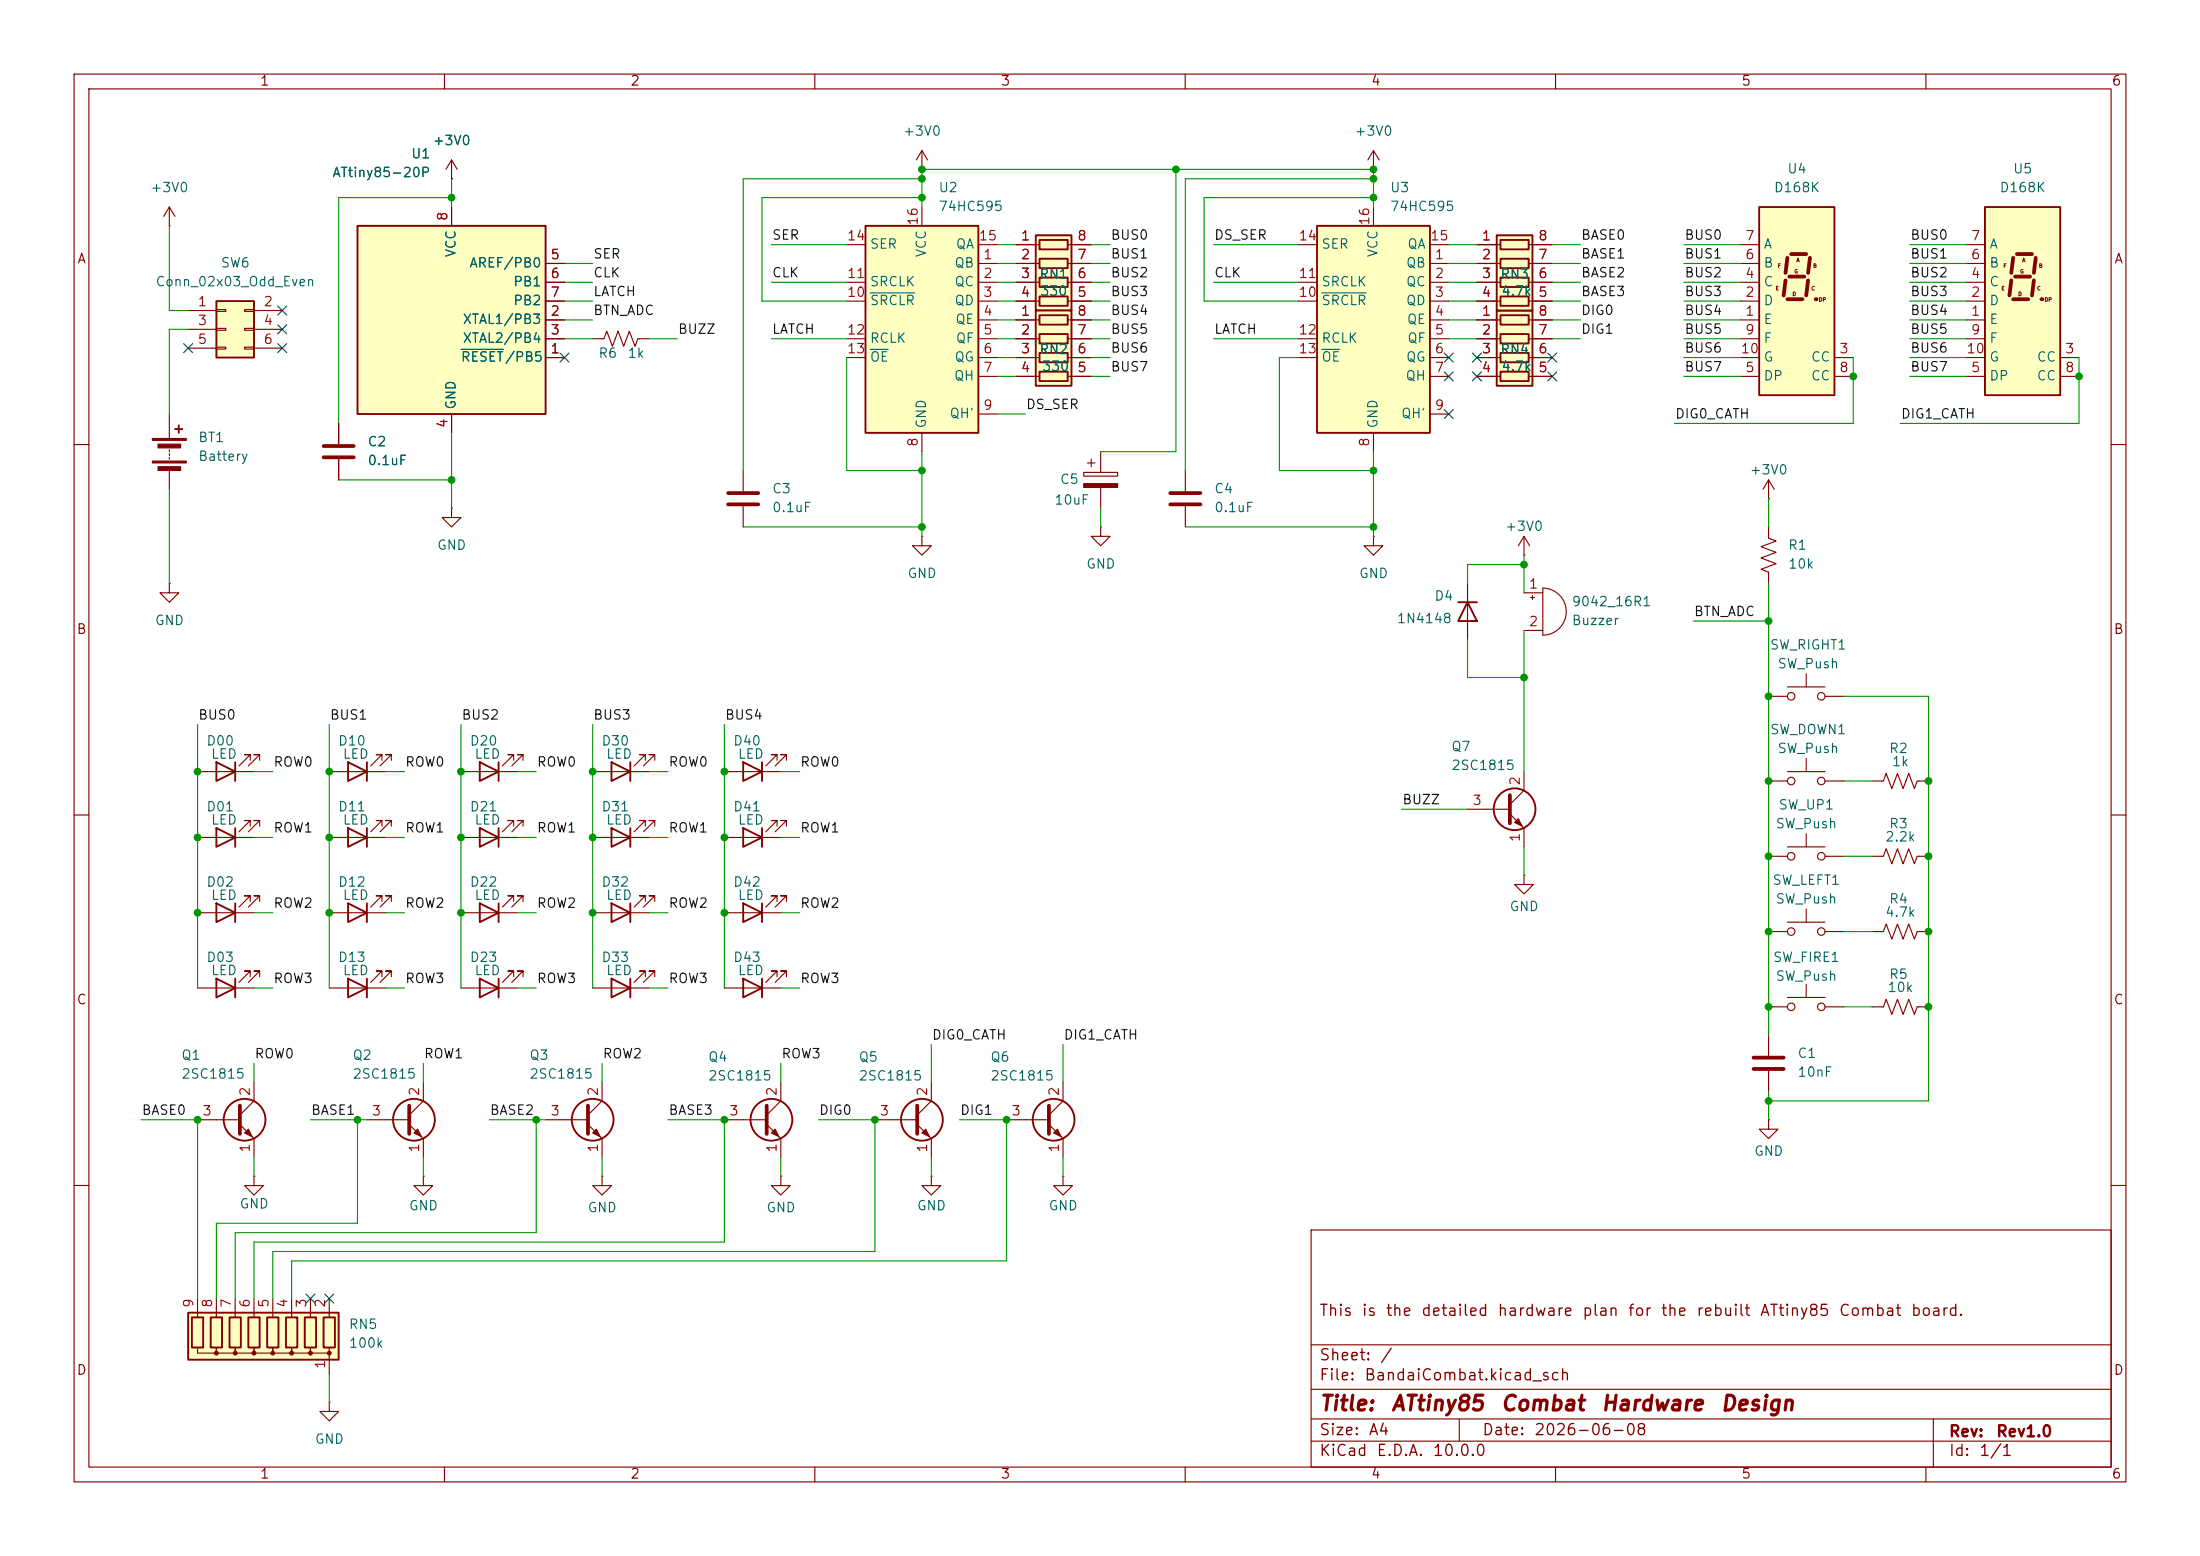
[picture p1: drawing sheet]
<svg xmlns="http://www.w3.org/2000/svg" width="297mm" height="210mm" viewBox="0 0 297 210" stroke-linecap="round" stroke-linejoin="round" font-family="sans-serif">
<g fill="none" stroke="#840000" stroke-width=".15">
<path d="M10 10h277v190h-277zM12 12h273v186h-273zM60 10v2M110 10v2M160 10v2M210 10v2M260 10v2M10 60h2M285 60h2M10 110h2M285 110h2M26.7 123.2h7.6"/>
<path d="M33.8 121.7v-.8h-.8h.8l-1.5 1.5M35.1 121.7v-.8h-.8h.8l-1.6 1.5M10 160h2M177 166h108v32h-108zM285 160h2M60 198v2M110 198v2M160 198v2M177 194.5h108M177 191.5h108M177 187.5h108M177 181.5h108"/>
<path d="M197 191.5v3M210 198v2M260 198v2M261 191.5v6.5"/>
</g>
<path d="M29.2 121.9l2.5 1.3-2.5 1.3zM31.7 121.9v2.6" fill="none" stroke="#840000" stroke-width=".25"/>
<path d="M25.4 177.2h20.3v6.3h-20.3z" fill="#ffffc2"/>
<path d="M47 121.9l2.5 1.3-2.5 1.3zM49.5 121.9v2.6M25.4 177.2h20.3v6.3h-20.3zM25.9 177.8h1.5v4.1h-1.5zM28.4 177.8h1.6v4.1h-1.6zM31 177.8h1.5v4.1h-1.5zM33.5 177.8h1.6v4.1h-1.6zM36.1 177.8h1.5v4.1h-1.5zM38.6 177.8h1.5v4.1h-1.5zM41.1 177.8h1.6v4.1h-1.6zM43.7 177.8h1.5v4.1h-1.5z" fill="none" stroke="#840000" stroke-width=".25"/>
<g fill="#840000" stroke="#840000" stroke-width=".15">
<circle cx="44.4" cy="182.6" r=".25"/>
<circle cx="41.9" cy="182.6" r=".25"/>
<circle cx="39.4" cy="182.6" r=".25"/>
<circle cx="36.8" cy="182.6" r=".25"/>
<circle cx="34.3" cy="182.6" r=".25"/>
<circle cx="31.7" cy="182.6" r=".25"/>
<circle cx="29.2" cy="182.6" r=".25"/>
</g>
<g fill="none" stroke="#840000" stroke-width=".15">
<path d="M44.4 123.2h7.7M51.6 121.7v-.8h-.8h.8l-1.6 1.5M52.8 121.7v-.8h-.7h.7l-1.5 1.5M26.7 175.3v2.5M29.2 175.3v2.5M31.7 175.3v2.5M34.3 175.3v2.5M36.8 175.3v2.5M39.4 175.3v2.5M41.9 175.3v2.5M44.4 175.3v2.5M26.7 181.9v.7h2.5v-.7v.7h2.5v-.7v.7h2.6v-.7v.7h2.5v-.7v.7h2.6v-.7v.7h2.5v-.7v.7h2.5v-.7"/>
<path d="M44.4 182.9v2.5"/>
</g>
<path d="M139.8 31.8h4.9v10.1h-4.9z" fill="#ffffc2"/>
<g fill="none" stroke="#840000" stroke-width=".25">
<path d="M139.8 31.8h4.9v10.1h-4.9zM140.3 32.4h3.8v1.3h-3.8zM140.3 34.9h3.8v1.3h-3.8zM140.3 37.5h3.8v1.2h-3.8zM140.3 40h3.8v1.3h-3.8zM64.8 111.8l2.5 1.2-2.5 1.3zM64.8 102.9l2.5 1.2-2.5 1.3zM67.3 102.9v2.5M67.3 111.8v2.5M64.8 132.1l2.5 1.3-2.5 1.2zM64.8 121.9l2.5 1.3-2.5 1.3zM67.3 121.9v2.6"/>
<path d="M67.3 132.1v2.5"/>
</g>
<g fill="none" stroke="#840000" stroke-width=".15">
<path d="M124.5 22.9h.1M124.5 20.3l-.8 1.3M124.5 20.3l.7 1.3M124.5 20.3v2.6M137.2 33h3.1M137.2 35.6h3.1M137.2 38.1h3.1M144.1 33h3.2M144.1 35.6h3.2M144.1 38.1h3.2M137.2 40.6h3.1M144.1 40.6h3.2"/>
<path d="M146.3 63.8h4.6v.5h-4.6zM146.8 62.5h1M147.3 62v1M148.6 71.1v1.3h1.3l-1.3 1.3-1.3-1.3h1.3M148.6 71.1h.1M148.6 61v2.8M148.6 65.8v2.8M62.2 113h7.6M62.2 104.1h7.6M69.3 111.5v-.8h-.7h.7l-1.5 1.6M69.3 102.6v-.7h-.7h.7l-1.5 1.5M70.6 111.5v-.8h-.8h.8l-1.5 1.6"/>
<path d="M70.6 102.6v-.7h-.8h.8l-1.5 1.5M62.2 133.4h7.6M62.2 123.2h7.6M69.3 131.8v-.7h-.7h.7l-1.5 1.5M69.3 121.7v-.8h-.7h.7l-1.5 1.5M70.6 131.8v-.7h-.8h.8l-1.5 1.5M70.6 121.7v-.8h-.8h.8l-1.5 1.5M57.1 158.8v1.2h1.3l-1.3 1.3-1.2-1.3h1.2M57.1 158.8h.1M81.3 158.8v1.2h1.2l-1.2 1.3-1.3-1.3h1.3M81.3 158.8h.1"/>
</g>
<path d="M146.3 65.3h4.6v.5h-4.6z" fill="#840000" stroke="#840000" stroke-width=".15"/>
<path d="M29.2 40.6h5.1v7.7h-5.1z" fill="#ffffc2"/>
<path d="M29.2 40.6h5.1v7.7h-5.1zM29.2 111.8l2.5 1.2-2.5 1.3zM31.7 111.8v2.5M47 111.8l2.5 1.2-2.5 1.3zM47 102.9l2.5 1.2-2.5 1.3zM49.5 102.9v2.5M49.5 111.8v2.5" fill="none" stroke="#840000" stroke-width=".25"/>
<g fill="none" stroke="#840000" stroke-width=".15">
<path d="M25.4 41.9h3.8M25.4 44.5h3.8M25.4 47h3.8M29.2 41.8h1.3v.2h-1.3zM29.2 44.3h1.3v.3h-1.3zM29.2 46.9h1.3v.2h-1.3zM33 41.8h1.3v.2h-1.3zM33 44.3h1.3v.3h-1.3zM33 46.9h1.3v.2h-1.3zM34.3 41.9h3.8M34.3 44.5h3.8M34.3 47h3.8"/>
<path d="M26.7 113h7.6M33.8 111.5v-.8h-.8h.8l-1.5 1.6M35.1 111.5v-.8h-.8h.8l-1.6 1.6M44.4 113h7.7M44.4 104.1h7.7M51.6 111.5v-.8h-.8h.8l-1.6 1.6M51.6 102.6v-.7h-.8h.8l-1.6 1.5M52.8 111.5v-.8h-.7h.7l-1.5 1.6M52.8 102.6v-.7h-.7h.7l-1.5 1.5"/>
</g>
<path d="M116.8 30.5h15.3v27.9h-15.3z" fill="#ffffc2"/>
<g fill="none" stroke="#840000" stroke-width=".25">
<path d="M116.8 30.5h15.3v27.9h-15.3zM29.2 132.1l2.5 1.3-2.5 1.2zM31.7 132.1v2.5M47 132.1l2.5 1.3-2.5 1.2zM49.5 132.1v2.5M82.5 132.1l2.6 1.3-2.6 1.2zM85.1 132.1v2.5M100.3 121.9l2.6 1.3-2.6 1.3zM100.3 132.1l2.6 1.3-2.6 1.2zM102.9 121.9v2.6M102.9 132.1v2.5"/>
<circle cx="142.2" cy="151.1" r="2.82"/>
</g>
<g fill="none" stroke="#840000" stroke-width=".15">
<path d="M22.9 30.5h.1M22.9 27.9l-.8 1.3M22.9 27.9l.7 1.3M22.9 27.9v2.6M114.3 38.1h2.5M114.3 33h2.5M124.5 27.9v2.6M132.1 35.6h2.5M132.1 38.1h2.5M132.1 33h2.5M114.3 40.6h2.5M114.3 45.7h2.5"/>
<path d="M114.3 48.3h2.5M124.5 58.4v2.6M132.1 40.6h2.5M132.1 43.2h2.5M132.1 45.7h2.5M132.1 48.3h2.5M132.1 50.8h2.5M132.1 55.9h2.5M100.3 63.5v2.8M100.3 68.3v2.8M26.7 133.4h7.6M33.8 131.8v-.7h-.8h.8l-1.5 1.5"/>
<path d="M35.1 131.8v-.7h-.8h.8l-1.6 1.5M44.4 133.4h7.7M51.6 131.8v-.7h-.8h.8l-1.6 1.5M52.8 131.8v-.7h-.7h.7l-1.5 1.5M80 133.4h7.6M87.1 131.8v-.7h-.7h.7l-1.5 1.5M88.4 131.8v-.7h-.8h.8l-1.5 1.5M97.8 123.2h7.6M97.8 133.4h7.6M104.9 121.7v-.8h-.8h.8l-1.5 1.5M104.9 131.8v-.7h-.8h.8l-1.5 1.5M106.2 121.7v-.8h-.8h.8l-1.6 1.5"/>
<path d="M106.2 131.8v-.7h-.8h.8l-1.6 1.5M135.9 151.1h5.7M141.6 151.8l1.9 1.9v2.5M143.5 158.8v1.2h1.3l-1.3 1.3-1.3-1.3h1.3M143.5 158.8h.1M143.5 146.1v2.5l-1.9 1.9"/>
</g>
<path d="M117.5 39.5h6M117.5 47.2h2.4" fill="none" stroke="#006464" stroke-width=".15"/>
<path d="M98.3 66.5h4.1M98.3 68.1h4.1M141.6 149.2v3.8" fill="none" stroke="#840000" stroke-width=".51"/>
<path d="M142.2 152.9l.5-.5 .6 1z" fill="#840000" stroke="#840000" stroke-width=".15"/>
<path d="M48.3 30.5h25.4v25.4h-25.4z" fill="#ffffc2"/>
<g fill="none" stroke="#840000" stroke-width=".25">
<path d="M48.3 30.5h25.4v25.4h-25.4zM29.2 102.9l2.5 1.2-2.5 1.3zM31.7 102.9v2.5M82.5 102.9l2.6 1.2-2.6 1.3zM82.5 111.8l2.6 1.2-2.6 1.3zM85.1 102.9v2.5M85.1 111.8v2.5M100.3 102.9l2.6 1.2-2.6 1.3zM100.3 111.8l2.6 1.2-2.6 1.3zM102.9 102.9v2.5M102.9 111.8v2.5M82.5 121.9l2.6 1.3-2.6 1.3z"/>
<path d="M85.1 121.9v2.6"/>
<circle cx="33" cy="151.1" r="2.82"/>
<circle cx="55.9" cy="151.1" r="2.82"/>
<circle cx="80" cy="151.1" r="2.82"/>
<circle cx="104.1" cy="151.1" r="2.82"/>
<circle cx="124.5" cy="151.1" r="2.82"/>
</g>
<g fill="none" stroke="#840000" stroke-width=".15">
<path d="M61 24.1h.1M61 21.6v2.5M61 27.9v2.6M61 21.6l-.8 1.3M61 21.6l.7 1.3M73.7 35.6h2.5M73.7 38.1h2.5M61 55.9v2.5M73.7 48.3h2.5M73.7 43.2h2.5M73.7 45.7h2.5M73.7 40.6h2.5"/>
<path d="M124.5 72.4v1.3h1.2l-1.2 1.2-1.3-1.2h1.3M124.5 72.4h.1M26.7 104.1h7.6M33.8 102.6v-.7h-.8h.8l-1.5 1.5M35.1 102.6v-.7h-.8h.8l-1.6 1.5M80 104.1h7.6M80 113h7.6M87.1 102.6v-.7h-.7h.7l-1.5 1.5M87.1 111.5v-.8h-.7h.7l-1.5 1.6M88.4 102.6v-.7h-.8h.8l-1.5 1.5M88.4 111.5v-.8h-.8h.8l-1.5 1.6M97.8 104.1h7.6"/>
<path d="M97.8 113h7.6M104.9 102.6v-.7h-.8h.8l-1.5 1.5M104.9 111.5v-.8h-.8h.8l-1.5 1.6M106.2 102.6v-.7h-.8h.8l-1.6 1.5M106.2 111.5v-.8h-.8h.8l-1.6 1.6M80 123.2h7.6M87.1 121.7v-.8h-.7h.7l-1.5 1.5M88.4 121.7v-.8h-.8h.8l-1.5 1.5M26.7 151.1h5.7M32.4 151.8l1.9 1.9v2.5M34.3 158.8v1.2h1.3l-1.3 1.3-1.3-1.3h1.3M34.3 158.8h.1"/>
<path d="M34.3 146.1v2.5l-1.9 1.9M49.5 151.1h5.7M55.2 151.8l1.9 1.9v2.5M57.1 146.1v2.5l-1.9 1.9M73.7 151.1h5.7M79.4 151.8l1.9 1.9v2.5M81.3 146.1v2.5l-1.9 1.9M97.8 151.1h5.7M103.5 151.8l1.9 1.9v2.5M105.4 158.8v1.2h1.3l-1.3 1.3-1.3-1.3h1.3M105.4 158.8h.1M105.4 146.1v2.5l-1.9 1.9"/>
<path d="M118.1 151.1h5.7M123.8 151.8l1.9 1.9v2.5M125.7 158.8v1.2h1.3l-1.3 1.3-1.2-1.3h1.2M125.7 158.8h.1M125.7 146.1v2.5l-1.9 1.9M44.4 189.2v1.3h1.3l-1.3 1.3-1.2-1.3h1.2M44.4 189.2h.1"/>
</g>
<path d="M62.3 47.2h5.6" fill="none" stroke="#006464" stroke-width=".15"/>
<path d="M32.4 149.2v3.8M55.2 149.2v3.8M79.4 149.2v3.8M103.5 149.2v3.8M123.8 149.2v3.8" fill="none" stroke="#840000" stroke-width=".51"/>
<g fill="#840000" stroke="#840000" stroke-width=".15">
<path d="M80 152.9l.5-.5 .5 1z"/>
<path d="M125 152.4l.5 1-1-.5z"/>
<path d="M104.1 152.9l.5-.5 .6 1z"/>
<path d="M33.5 152.4l.5 1-1-.5z"/>
<path d="M55.9 152.9l.5-.5 .5 1z"/>
</g>
<path d="M139.8 41.9h4.9v10.2h-4.9z" fill="#ffffc2"/>
<path d="M23.6 57.9h1M24.1 57.4v1M139.8 41.9h4.9v10.2h-4.9zM140.3 42.5h3.8v1.3h-3.8zM140.3 45.1h3.8v1.3h-3.8zM140.3 47.6h3.8v1.3h-3.8zM140.3 50.2h3.8v1.2h-3.8z" fill="none" stroke="#840000" stroke-width=".25"/>
<g fill="none" stroke="#840000" stroke-width=".15">
<path d="M185.4 22.9h.1M185.4 20.3l-.7 1.3M185.4 20.3l.8 1.3M185.4 20.3v2.6M22.9 55.9v3.3M45.7 57.2v2.7M80 45.7h1.5l.4-1 .8 2 .7-2 .8 2 .8-2 .7 2 .4-1h1.5M137.2 43.2h3.1M137.2 45.7h3.1M137.2 48.3h3.1M137.2 50.8h3.1M144.1 43.2h3.2"/>
<path d="M144.1 45.7h3.2M144.1 48.3h3.2M144.1 50.8h3.2M22.9 78.7v1.3h1.2l-1.2 1.3-1.3-1.3h1.3M22.9 78.7h.1M22.9 60.7v.3M22.9 61.2v.3M22.9 61.7v.3M22.9 63.5v2.5M45.7 62v2.8M61 68.6v1.3h1.2l-1.2 1.2-1.3-1.2h1.3M61 68.6h.1"/>
<path d="M160 63.5v2.8M160 68.3v2.8"/>
</g>
<path d="M43.7 60.2h4.1M43.7 61.7h4.1M158 66.5h4.1M158 68.1h4.1" fill="none" stroke="#840000" stroke-width=".51"/>
<g fill="#840000" stroke="#840000" stroke-width=".15">
<path d="M20.6 59.2h4.5v.2h-4.5z"/>
<path d="M20.6 62.2h4.5v.3h-4.5z"/>
<path d="M21.3 59.9h3.1v.6h-3.1z"/>
<path d="M21.3 63h3.1v.5h-3.1z"/>
</g>
<path d="M177.8 30.5h15.2v27.9h-15.2z" fill="#ffffc2"/>
<g fill="none" stroke="#840000" stroke-width=".25">
<path d="M177.8 30.5h15.2v27.9h-15.2z"/>
<circle cx="204.5" cy="109.2" r="2.82"/>
</g>
<g fill="none" stroke="#840000" stroke-width=".15">
<path d="M175.3 38.1h2.5M175.3 33h2.5M185.4 27.9v2.6M193 35.6h2.6M193 38.1h2.6M193 33h2.6M175.3 40.6h2.5M175.3 45.7h2.5M175.3 48.3h2.5M185.4 58.4v2.6M193 40.6h2.6M193 43.2h2.6"/>
<path d="M193 45.7h2.6M193 48.3h2.6M193 50.8h2.6M193 55.9h2.6M185.4 72.4v1.3h1.3l-1.3 1.2-1.3-1.2h1.3M185.4 72.4h.1M198.1 109.2h5.7M203.8 109.9l1.9 1.9v2.5M205.7 118.1v1.3h1.3l-1.3 1.3-1.2-1.3h1.2M205.7 118.1h.1M205.7 104.1v2.6l-1.9 1.9M238.8 105.4h2.5"/>
<path d="M238.8 115.6h2.5M241.3 104.1h5.1M241.3 114.3h5.1M243.8 102.4v1.7M243.8 112.5v1.8M246.4 105.4h2.5M246.4 115.6h2.5M252.7 105.4h1.6l.3-1 .8 2 .8-2 .7 2 .8-2 .7 2 .4-1h1.5M252.7 115.6h1.6l.3-1 .8 2 .8-2 .7 2 .8-2 .7 2 .4-1h1.5M238.8 125.7h2.5M238.8 135.9h2.5M238.8 139.7v2.8"/>
<path d="M241.3 124.5h5.1M241.3 134.6h5.1M243.8 122.7v1.8M243.8 132.8v1.8M246.4 125.7h2.5M246.4 135.9h2.5M252.7 135.9h1.6l.3-1 .8 2 .8-2 .7 2 .8-2 .7 2 .4-1h1.5M252.7 125.7h1.6l.3-1 .8 2 .8-2 .7 2 .8-2 .7 2 .4-1h1.5M238.8 151.1v1.3h1.2l-1.2 1.3-1.3-1.3h1.3M238.8 151.1h.1M238.8 144.5v2.8"/>
<circle cx="241.8" cy="115.6" r=".51"/>
<circle cx="241.8" cy="105.4" r=".51"/>
<circle cx="245.9" cy="105.4" r=".51"/>
<circle cx="245.9" cy="115.6" r=".51"/>
<circle cx="241.8" cy="125.7" r=".51"/>
<circle cx="241.8" cy="135.9" r=".51"/>
<circle cx="245.9" cy="125.7" r=".51"/>
<circle cx="245.9" cy="135.9" r=".51"/>
</g>
<path d="M178.4 39.5h6M178.4 47.2h2.5" fill="none" stroke="#006464" stroke-width=".15"/>
<path d="M203.8 107.3v3.8M236.7 142.7h4.1M236.7 144.3h4.1" fill="none" stroke="#840000" stroke-width=".51"/>
<path d="M204.5 111l.5-.5 .5 1z" fill="#840000" stroke="#840000" stroke-width=".15"/>
<path d="M202.1 41.9h4.8v10.2h-4.8z" fill="#ffffc2"/>
<path d="M202.1 41.9h4.8v10.2h-4.8zM202.6 42.5h3.8v1.3h-3.8zM202.6 45.1h3.8v1.3h-3.8zM202.6 47.6h3.8v1.3h-3.8zM202.6 50.2h3.8v1.2h-3.8zM196.8 81.3h2.6M198.1 81.3l1.3 2.5h-2.6z" fill="none" stroke="#840000" stroke-width=".25"/>
<g fill="none" stroke="#840000" stroke-width=".15">
<path d="M199.4 43.2h3.2M199.4 45.7h3.2M199.4 48.3h3.2M199.4 50.8h3.2M206.4 43.2h3.1M206.4 45.7h3.1M206.4 48.3h3.1M206.4 50.8h3.1M198.1 78.7v7.7M205.7 74.9h.1M205.7 72.4l-.7 1.3M205.7 72.4l.8 1.3"/>
<path d="M205.7 72.4v2.5M208.3 79.4a3.2 3.2 0 0 1 3.1 3.2 3.2 3.2 0 0 1-3.1 3.1zM205.7 80h2.6M205.7 85.1h2.6M206.6 80.6h.5M206.9 80.4v.5"/>
</g>
<path d="M268 27.9h10.1v25.4h-10.1z" fill="#ffffc2"/>
<path d="M268 27.9h10.1v25.4h-10.1z" fill="none" stroke="#840000" stroke-width=".25"/>
<path d="M271.5 37.8l-.2 2.1M271.8 34.8l-.3 2M272 37.3h2.1M272.3 34.3h2M274.6 37.8l-.3 2.1M274.8 34.8l-.2 2M271.8 40.4h2" fill="none" stroke="#840000" stroke-width=".51"/>
<circle cx="275.6" cy="40.4" r=".25" fill="#840000"/>
<path d="M265.4 38.1h2.6M265.4 35.6h2.6M265.4 33h2.6M265.4 43.2h2.6M265.4 40.6h2.6M265.4 48.3h2.6M265.4 50.8h2.6M265.4 45.7h2.6M278.1 48.3h2.6M278.1 50.8h2.6" fill="none" stroke="#840000" stroke-width=".15"/>
<path d="M237.5 27.9h10.1v25.4h-10.1z" fill="#ffffc2"/>
<path d="M237.5 27.9h10.1v25.4h-10.1z" fill="none" stroke="#840000" stroke-width=".25"/>
<path d="M241 37.8l-.2 2.1M241.3 34.8l-.3 2M241.6 37.3h2M241.8 34.3h2M244.1 37.8l-.3 2.1M244.3 34.8l-.2 2M241.3 40.4h2" fill="none" stroke="#840000" stroke-width=".51"/>
<circle cx="245.1" cy="40.4" r=".25" fill="#840000"/>
<g fill="none" stroke="#840000" stroke-width=".15">
<path d="M234.9 38.1h2.6M234.9 35.6h2.6M234.9 33h2.6M234.9 43.2h2.6M234.9 40.6h2.6M234.9 48.3h2.6M234.9 50.8h2.6M234.9 45.7h2.6M247.6 48.3h2.6M247.6 50.8h2.6M238.8 67.3h.1M238.8 71.1v1.5l1 .4-2.1 .8 2.1 .7-2.1 .8 2.1 .8-2.1 .7 1.1 .4v1.5"/>
<path d="M238.8 64.8l-.8 1.2M238.8 64.8l.7 1.2M238.8 64.8v2.5M238.8 94h2.5M241.3 92.7h5.1M243.8 90.9v1.8M246.4 94h2.5"/>
<circle cx="241.8" cy="94" r=".51"/>
<circle cx="245.9" cy="94" r=".51"/>
</g>
<path d="M202.1 31.8h4.8v10.1h-4.8z" fill="#ffffc2"/>
<path d="M202.1 31.8h4.8v10.1h-4.8zM202.6 32.4h3.8v1.3h-3.8zM202.6 34.9h3.8v1.3h-3.8zM202.6 37.5h3.8v1.2h-3.8zM202.6 40h3.8v1.3h-3.8z" fill="none" stroke="#840000" stroke-width=".25"/>
<g fill="none" stroke="#840000" stroke-width=".15">
<path d="M61 24.1h.1M61 27.9v2.6M73.7 35.6h2.5M73.7 38.1h2.5M137.2 33h2.5M137.2 35.6h2.5M137.2 38.1h2.5M144.8 33h2.5M144.8 35.6h2.5M144.8 38.1h2.5M199.4 33h3.2M199.4 35.6h3.2"/>
<path d="M199.4 38.1h3.2M206.4 33h3.1M206.4 35.6h3.1M206.4 38.1h3.1M45.7 57.2v2.7M61 55.9v2.5M73.7 40.6h2.5M73.7 48.3h2.5M73.7 43.2h2.5M73.7 45.7h2.5M137.2 40.6h2.5M137.2 48.3h2.5"/>
<path d="M137.2 43.2h2.5M137.2 45.7h2.5M137.2 50.8h2.5M144.8 40.6h2.5M144.8 48.3h2.5M144.8 43.2h2.5M144.8 45.7h2.5M144.8 50.8h2.5M199.4 40.6h3.2M199.4 48.3h2.5M199.4 43.2h2.5M199.4 45.7h2.5"/>
<path d="M199.4 50.8h2.5M206.4 40.6h3.1M207 48.3h2.5M207 43.2h2.5M207 45.7h2.5M207 50.8h2.5M45.7 62v2.8"/>
</g>
<g fill="none" stroke="#009600" stroke-width=".15">
<path d="M22.9 30.5v11.4h2.5M61 24.1v3.8M61 26.7h-15.3v30.5M76.2 38.1h3.8M76.2 35.6h3.8M104.1 38.1h10.2M104.1 33h10.2M124.5 27.9v-5h60.9v5M124.5 26.7h-21.6v13.9h11.4M124.5 24.1h-24.2v39.4M134.6 38.1h2.6M134.6 33h2.6"/>
<path d="M134.6 35.6h2.6M147.3 38.1h2.6M147.3 33h2.6M147.3 35.6h2.6M158.7 22.9v38.1h-10.1M163.8 38.1h11.5M163.8 33h11.5M185.4 26.7h-22.8v13.9h12.7M185.4 24.1h-25.4v39.4M195.6 38.1h3.8M195.6 33h3.8M195.6 35.6h3.8"/>
<path d="M209.5 38.1h3.9M209.5 33h3.9M209.5 35.6h3.9M227.3 38.1h7.6M227.3 33h7.6M227.3 35.6h7.6M257.8 38.1h7.6M257.8 33h7.6M257.8 35.6h7.6M25.4 44.5h-2.5v11.4M61 58.4v10.2M76.2 45.7h3.8"/>
<path d="M76.2 43.2h3.8M76.2 40.6h3.8M87.6 45.7h3.8M104.1 45.7h10.2M114.3 48.3v15.2h10.2M134.6 45.7h2.6M134.6 55.9h3.8M134.6 48.3h2.6M134.6 50.8h2.6M134.6 43.2h2.6M134.6 40.6h2.6M147.3 45.7h2.6"/>
<path d="M147.3 48.3h2.6M147.3 50.8h2.6M147.3 43.2h2.6M147.3 40.6h2.6M163.8 45.7h11.5M175.3 48.3h-2.6v15.2h12.7M195.6 45.7h3.8M195.6 43.2h3.8M195.6 40.6h3.8M209.5 45.7h3.9M209.5 43.2h3.9M209.5 40.6h3.9"/>
<path d="M227.3 45.7h7.6M227.3 48.3h7.6M227.3 50.8h7.6M227.3 43.2h7.6M227.3 40.6h7.6M250.2 48.3v8.9h-24.1M257.8 45.7h7.6M257.8 48.3h7.6M257.8 50.8h7.6M257.8 43.2h7.6M257.8 40.6h7.6M280.7 48.3v8.9h-24.2"/>
<path d="M22.9 66v12.7M45.7 64.8h15.3M100.3 71.1h24.2M124.5 61v11.4M148.6 68.6v2.5M160 71.1h25.4M185.4 61v11.4M205.7 74.9v5.1M205.7 76.2h-7.6v2.5M238.8 67.3v3.8M238.8 78.7v61M26.7 97.8v35.6"/>
<path d="M44.4 97.8v35.6M62.2 97.8v35.6M80 97.8v35.6M97.8 97.8v35.6M198.1 86.4v5h7.6M205.7 85.1v19M228.6 83.8h10.2M248.9 94h11.4v54.6h-21.5M34.3 113h2.5M34.3 104.1h2.5M52.1 113h2.5M52.1 104.1h2.5"/>
<path d="M69.8 113h2.6M69.8 104.1h2.6M87.6 113h2.6M87.6 104.1h2.6M105.4 113h2.5M105.4 104.1h2.5M189.2 109.2h8.9M205.7 114.3v3.8M248.9 105.4h3.8M248.9 115.6h3.8M34.3 123.2h2.5M34.3 133.4h2.5"/>
<path d="M52.1 123.2h2.5M52.1 133.4h2.5M69.8 123.2h2.6M69.8 133.4h2.6M87.6 123.2h2.6M87.6 133.4h2.6M105.4 123.2h2.5M105.4 133.4h2.5M248.9 125.7h3.8M248.9 135.9h3.8M19 151.1h7.7v24.2M34.3 143.5v2.6"/>
<path d="M34.3 156.2v2.6M41.9 151.1h7.6M48.3 151.1v14h-19.1v10.2M57.1 143.5v2.6M57.1 156.2v2.6M66 151.1h7.7M72.4 151.1v15.3h-40.7v8.9M81.3 143.5v2.6M81.3 156.2v2.6M90.2 151.1h7.6v16.5h-63.5v7.7M105.4 143.5v2.6M105.4 156.2v2.6"/>
<path d="M110.5 151.1h7.6v17.8h-81.3v6.4M125.7 141v5.1M125.7 156.2v2.6M129.5 151.1h6.4v19.1h-96.5v5.1M143.5 141v5.1M143.5 156.2v2.6M238.8 147.3v3.8M44.4 185.4v3.8"/>
</g>
<g fill="none" stroke="#000084" stroke-width=".15">
<path d="M24.8 46.4l1.2 1.2M26 46.4l-1.2 1.2M37.5 41.3l1.2 1.2M37.5 43.8l1.2 1.3M37.5 46.4l1.2 1.2M38.7 41.3l-1.2 1.2M38.7 43.8l-1.2 1.3M38.7 46.4l-1.2 1.2M75.6 47.7l1.2 1.2M76.8 47.7l-1.2 1.2M195 55.3l1.2 1.2M195 50.2l1.2 1.2"/>
<path d="M195 47.7l1.2 1.2M196.2 55.3l-1.2 1.2M196.2 50.2l-1.2 1.2M196.2 47.7l-1.2 1.2M198.8 50.2l1.2 1.2M198.8 47.7l1.2 1.2M200 50.2l-1.2 1.2M200 47.7l-1.2 1.2M208.9 47.7l1.3 1.2M208.9 50.2l1.3 1.2M210.2 47.7l-1.3 1.2M210.2 50.2l-1.3 1.2"/>
<path d="M41.3 174.7l1.2 1.2M42.5 174.7l-1.2 1.2M43.8 174.7l1.3 1.2M45.1 174.7l-1.3 1.2"/>
</g>
<path d="M62.3 47.2h5.6" fill="none" stroke="#006464" stroke-width=".15"/>
<g fill="#009600" stroke="#009600" stroke-width=".14">
<circle cx="80" cy="113" r=".46"/>
<circle cx="62.2" cy="113" r=".46"/>
<circle cx="97.8" cy="123.2" r=".46"/>
<circle cx="97.8" cy="104.1" r=".46"/>
<circle cx="97.8" cy="113" r=".46"/>
<circle cx="80" cy="123.2" r=".46"/>
<circle cx="124.5" cy="22.9" r=".46"/>
<circle cx="124.5" cy="24.1" r=".46"/>
<circle cx="124.5" cy="26.7" r=".46"/>
<circle cx="124.5" cy="63.5" r=".46"/>
<circle cx="124.5" cy="71.1" r=".46"/>
<circle cx="26.7" cy="151.1" r=".46"/>
<circle cx="48.3" cy="151.1" r=".46"/>
<circle cx="61" cy="26.7" r=".46"/>
<circle cx="135.9" cy="151.1" r=".46"/>
<circle cx="97.8" cy="151.1" r=".46"/>
<circle cx="118.1" cy="151.1" r=".46"/>
<circle cx="26.7" cy="104.1" r=".46"/>
<circle cx="26.7" cy="113" r=".46"/>
<circle cx="44.4" cy="123.2" r=".46"/>
<circle cx="72.4" cy="151.1" r=".46"/>
<circle cx="44.4" cy="104.1" r=".46"/>
<circle cx="44.4" cy="113" r=".46"/>
<circle cx="26.7" cy="123.2" r=".46"/>
<circle cx="62.2" cy="123.2" r=".46"/>
<circle cx="62.2" cy="104.1" r=".46"/>
<circle cx="80" cy="104.1" r=".46"/>
<circle cx="61" cy="64.8" r=".46"/>
<circle cx="185.4" cy="26.7" r=".46"/>
<circle cx="185.4" cy="24.1" r=".46"/>
<circle cx="185.4" cy="22.9" r=".46"/>
<circle cx="185.4" cy="63.5" r=".46"/>
<circle cx="158.7" cy="22.9" r=".46"/>
<circle cx="238.8" cy="105.4" r=".46"/>
<circle cx="260.3" cy="105.4" r=".46"/>
<circle cx="238.8" cy="115.6" r=".46"/>
<circle cx="238.8" cy="125.7" r=".46"/>
<circle cx="238.8" cy="135.9" r=".46"/>
<circle cx="260.3" cy="125.7" r=".46"/>
<circle cx="260.3" cy="135.9" r=".46"/>
<circle cx="260.3" cy="115.6" r=".46"/>
<circle cx="238.8" cy="148.6" r=".46"/>
<circle cx="185.4" cy="71.1" r=".46"/>
<circle cx="205.7" cy="76.2" r=".46"/>
<circle cx="205.7" cy="91.4" r=".46"/>
<circle cx="280.7" cy="50.8" r=".46"/>
<circle cx="250.2" cy="50.8" r=".46"/>
<circle cx="238.8" cy="94" r=".46"/>
<circle cx="238.8" cy="83.8" r=".46"/>
</g>
<g font-size="2" fill="#840000">
<text x="178" y="190.9">Title:</text>
<text x="187.7" y="190.9">ATtiny85</text>
<text x="202.5" y="190.9">Combat</text>
<text x="216" y="190.9">Hardware</text>
<text x="232.2" y="190.9">Design</text>
</g>
<g font-size="1.5" fill="#840000">
<text x="178" y="178">This</text>
<text x="183.7" y="178">is</text>
<text x="187" y="178">the</text>
<text x="191.8" y="178">detailed</text>
<text x="202.1" y="178">hardware</text>
<text x="213.5" y="178">plan</text>
<text x="219.7" y="178">for</text>
<text x="224.1" y="178">the</text>
<text x="228.9" y="178">rebuilt</text>
<text x="237.5" y="178">ATtiny85</text>
<text x="248.1" y="178">Combat</text>
<text x="257.9" y="178">board.</text>
<text x="178" y="184">Sheet:</text>
<text x="186.2" y="184">/</text>
<text x="178" y="186.7">File:</text>
<text x="184.1" y="186.7">BandaiCombat.kicad_sch</text>
<text x="178" y="196.9">KiCad</text>
<text x="178" y="194.1">Size:</text>
<text x="184.7" y="194.1">A4</text>
<text x="185.7" y="196.9">E.D.A.</text>
<text x="193.3" y="196.9">10.0.0</text>
<text x="200" y="194.1">Date:</text>
<text x="207" y="194.1">2026-06-08</text>
<text x="263" y="194.3">Rev:</text>
<text x="263" y="196.9">Id:</text>
<text x="267.1" y="196.9">1/1</text>
<text x="269.4" y="194.3">Rev1.0</text>
</g>
<g font-size="1.3" fill="#840000">
<text x="35" y="11.9">1</text>
<text x="85" y="11.9">2</text>
<text x="135" y="11.9">3</text>
<text x="185" y="11.9">4</text>
<text x="235" y="11.9">5</text>
<text x="285" y="11.9">6</text>
<text x="10.3" y="35.9">A</text>
<text x="285.3" y="35.9">A</text>
<text x="10.3" y="85.9">B</text>
<text x="285.3" y="85.9">B</text>
<text x="10.3" y="135.9">C</text>
<text x="285.3" y="135.9">C</text>
<text x="10.3" y="185.9">D</text>
<text x="285.3" y="185.9">D</text>
<text x="35" y="199.9">1</text>
<text x="85" y="199.9">2</text>
<text x="135" y="199.9">3</text>
<text x="185" y="199.9">4</text>
<text x="235" y="199.9">5</text>
<text x="285" y="199.9">6</text>
</g>
<g font-size="1.3" fill="#006464">
<text x="55.4" y="21.7">U1</text>
<text x="58.3" y="19.9">+3V0</text>
<text x="121.8" y="18.6">+3V0</text>
<text x="182.8" y="18.6">+3V0</text>
<text x="241.2" y="23.7">U4</text>
<text x="271.7" y="23.7">U5</text>
<text x="20.2" y="26.3">+3V0</text>
<text x="44.8" y="24.2">ATtiny85-20P</text>
<text x="126.6" y="26.3">U2</text>
<text x="126.6" y="28.8">74HC595</text>
<text x="187.6" y="26.3">U3</text>
<text x="187.6" y="28.8">74HC595</text>
<text x="239.4" y="26.3">D168K</text>
<text x="269.9" y="26.3">D168K</text>
<text x="61.8" y="34.8" transform="rotate(-90 61.8 34.8)">VCC</text>
<text x="117.3" y="33.9">SER</text>
<text x="125.3" y="34.8" transform="rotate(-90 125.3 34.8)">VCC</text>
<text x="128.9" y="33.9">QA</text>
<text x="178.3" y="33.9">SER</text>
<text x="186.3" y="34.8" transform="rotate(-90 186.3 34.8)">VCC</text>
<text x="189.9" y="33.9">QA</text>
<text x="238" y="33.9">A</text>
<text x="268.5" y="33.9">A</text>
<text x="20.9" y="39">Conn_02x03_Odd_Even</text>
<text x="29.7" y="36.4">SW6</text>
<text x="63.3" y="36.4">AREF/PB0</text>
<text x="69.2" y="39">PB1</text>
<text x="69.2" y="41.5">PB2</text>
<text x="117.3" y="41.5">SRCLR</text>
<text x="117.3" y="39">SRCLK</text>
<text x="128.8" y="36.4">QB</text>
<text x="128.8" y="39">QC</text>
<text x="128.8" y="41.5">QD</text>
<text x="140.2" y="37.9">RN1</text>
<text x="140.3" y="40.2">330</text>
<text x="178.3" y="41.5">SRCLR</text>
<text x="178.3" y="39">SRCLK</text>
<text x="189.7" y="36.4">QB</text>
<text x="189.7" y="39">QC</text>
<text x="189.7" y="41.5">QD</text>
<text x="202.5" y="37.9">RN3</text>
<text x="202.6" y="40.2">4.7k</text>
<text x="238" y="41.5">D</text>
<text x="238" y="39">C</text>
<text x="238" y="36.4">B</text>
<text x="268.5" y="41.5">D</text>
<text x="268.5" y="39">C</text>
<text x="268.5" y="36.4">B</text>
<text x="62.4" y="44">XTAL1/PB3</text>
<text x="62.4" y="46.6">XTAL2/PB4</text>
<text x="117.3" y="46.6">RCLK</text>
<text x="128.9" y="44">QE</text>
<text x="128.9" y="46.6">QF</text>
<text x="178.3" y="46.6">RCLK</text>
<text x="189.8" y="44">QE</text>
<text x="189.9" y="46.6">QF</text>
<text x="238" y="44">E</text>
<text x="238" y="46.6">F</text>
<text x="268.5" y="44">E</text>
<text x="268.5" y="46.6">F</text>
<text x="62.1" y="49.1">RESET/PB5</text>
<text x="80.7" y="48.6">R6</text>
<text x="84.6" y="48.6">1k</text>
<text x="117.3" y="49.1">OE</text>
<text x="128.7" y="51.7">QH</text>
<text x="128.8" y="49.1">QG</text>
<text x="140.2" y="48.1">RN2</text>
<text x="140.6" y="50.4">330</text>
<text x="178.3" y="49.1">OE</text>
<text x="189.7" y="51.7">QH</text>
<text x="189.7" y="49.1">QG</text>
<text x="202.5" y="48.1">RN4</text>
<text x="202.6" y="50.4">4.7k</text>
<text x="238" y="51.7">DP</text>
<text x="238" y="49.1">G</text>
<text x="244.4" y="49.1">CC</text>
<text x="244.4" y="51.7">CC</text>
<text x="268.5" y="51.7">DP</text>
<text x="268.5" y="49.1">G</text>
<text x="274.9" y="49.1">CC</text>
<text x="274.9" y="51.7">CC</text>
<text x="26.7" y="60">BT1</text>
<text x="61.8" y="55.4" transform="rotate(-90 61.8 55.4)">GND</text>
<text x="125.3" y="57.9" transform="rotate(-90 125.3 57.9)">GND</text>
<text x="128.1" y="56.7">QH'</text>
<text x="186.3" y="57.9" transform="rotate(-90 186.3 57.9)">GND</text>
<text x="189.1" y="56.7">QH'</text>
<text x="26.7" y="62.5">Battery</text>
<text x="49.5" y="60.6">C2</text>
<text x="49.5" y="63.1">0.1uF</text>
<text x="143" y="65.6">C5</text>
<text x="236.1" y="64.4">+3V0</text>
<text x="104.1" y="66.9">C3</text>
<text x="104.1" y="69.4">0.1uF</text>
<text x="142.2" y="68.4">10uF</text>
<text x="163.8" y="66.9">C4</text>
<text x="163.8" y="69.4">0.1uF</text>
<text x="203.1" y="72">+3V0</text>
<text x="58.9" y="74.5">GND</text>
<text x="146.6" y="77.1">GND</text>
<text x="241.3" y="74.5">R1</text>
<text x="241.3" y="77.1">10k</text>
<text x="122.4" y="78.3">GND</text>
<text x="183.4" y="78.3">GND</text>
<text x="193.6" y="81.4">D4</text>
<text x="212.1" y="82.1">9042_16R1</text>
<text x="20.8" y="84.7">GND</text>
<text x="188.5" y="84.4">1N4148</text>
<text x="212.1" y="84.7">Buzzer</text>
<text x="238.9" y="88">SW_RIGHT1</text>
<text x="239.9" y="90.5">SW_Push</text>
<text x="27.8" y="100.9">D00</text>
<text x="45.6" y="100.9">D10</text>
<text x="63.3" y="100.9">D20</text>
<text x="81.1" y="100.9">D30</text>
<text x="98.9" y="100.9">D40</text>
<text x="195.8" y="101.7">Q7</text>
<text x="238.9" y="99.4">SW_DOWN1</text>
<text x="239.9" y="102">SW_Push</text>
<text x="254.9" y="102">R2</text>
<text x="28.4" y="102.7">LED</text>
<text x="46.2" y="102.7">LED</text>
<text x="64" y="102.7">LED</text>
<text x="81.7" y="102.7">LED</text>
<text x="99.5" y="102.7">LED</text>
<text x="195.8" y="104.2">2SC1815</text>
<text x="255.3" y="103.7">1k</text>
<text x="27.8" y="109.8">D01</text>
<text x="28.4" y="111.6">LED</text>
<text x="45.6" y="109.8">D11</text>
<text x="46.2" y="111.6">LED</text>
<text x="63.3" y="109.8">D21</text>
<text x="64" y="111.6">LED</text>
<text x="81.1" y="109.8">D31</text>
<text x="81.7" y="111.6">LED</text>
<text x="98.9" y="109.8">D41</text>
<text x="99.5" y="111.6">LED</text>
<text x="239.6" y="112.1">SW_Push</text>
<text x="240" y="109.6">SW_UP1</text>
<text x="254.4" y="113.9">2.2k</text>
<text x="254.9" y="112.1">R3</text>
<text x="27.8" y="120">D02</text>
<text x="45.6" y="120">D12</text>
<text x="63.3" y="120">D22</text>
<text x="81.1" y="120">D32</text>
<text x="98.9" y="120">D42</text>
<text x="239.2" y="119.7">SW_LEFT1</text>
<text x="28.4" y="121.8">LED</text>
<text x="46.2" y="121.8">LED</text>
<text x="64" y="121.8">LED</text>
<text x="81.7" y="121.8">LED</text>
<text x="99.5" y="121.8">LED</text>
<text x="203.7" y="123.3">GND</text>
<text x="239.6" y="122.3">SW_Push</text>
<text x="254.4" y="124.1">4.7k</text>
<text x="254.9" y="122.3">R4</text>
<text x="27.8" y="130.1">D03</text>
<text x="28.4" y="131.9">LED</text>
<text x="45.6" y="130.1">D13</text>
<text x="46.2" y="131.9">LED</text>
<text x="63.3" y="130.1">D23</text>
<text x="64" y="131.9">LED</text>
<text x="81.1" y="130.1">D33</text>
<text x="81.7" y="131.9">LED</text>
<text x="98.9" y="130.1">D43</text>
<text x="99.5" y="131.9">LED</text>
<text x="239.3" y="130.1">SW_FIRE1</text>
<text x="239.6" y="132.7">SW_Push</text>
<text x="254.7" y="134.2">10k</text>
<text x="254.9" y="132.4">R5</text>
<text x="24.4" y="143.4">Q1</text>
<text x="47.5" y="143.4">Q2</text>
<text x="71.4" y="143.4">Q3</text>
<text x="95.5" y="143.6">Q4</text>
<text x="115.8" y="143.6">Q5</text>
<text x="133.6" y="143.6">Q6</text>
<text x="242.6" y="143.1">C1</text>
<text x="24.4" y="145.9">2SC1815</text>
<text x="47.5" y="145.9">2SC1815</text>
<text x="71.4" y="145.9">2SC1815</text>
<text x="95.5" y="146.2">2SC1815</text>
<text x="115.8" y="146.2">2SC1815</text>
<text x="133.6" y="146.2">2SC1815</text>
<text x="242.6" y="145.6">10nF</text>
<text x="236.7" y="156.3">GND</text>
<text x="32.3" y="163.4">GND</text>
<text x="55.1" y="163.7">GND</text>
<text x="79.2" y="163.9">GND</text>
<text x="103.4" y="163.9">GND</text>
<text x="123.7" y="163.7">GND</text>
<text x="141.5" y="163.7">GND</text>
<text x="47" y="179.7">RN5</text>
<text x="47" y="182.2">100k</text>
<text x="42.4" y="195.2">GND</text>
</g>
<g font-size="1.3" fill="#a90000">
<text x="60.7" y="29.9" transform="rotate(-90 60.7 29.9)">8</text>
<text x="74.2" y="35.3">5</text>
<text x="114.3" y="32.8">14</text>
<text x="124.2" y="30.5" transform="rotate(-90 124.2 30.5)">16</text>
<text x="132" y="32.8">15</text>
<text x="132.6" y="35.3">1</text>
<text x="137.7" y="32.8">1</text>
<text x="137.7" y="35.3">2</text>
<text x="145.3" y="35.3">7</text>
<text x="145.3" y="32.8">8</text>
<text x="175.2" y="32.8">14</text>
<text x="185.2" y="30.5" transform="rotate(-90 185.2 30.5)">16</text>
<text x="193" y="32.8">15</text>
<text x="193.6" y="35.3">1</text>
<text x="200" y="32.8">1</text>
<text x="200" y="35.3">2</text>
<text x="207.6" y="35.3">7</text>
<text x="207.6" y="32.8">8</text>
<text x="235.5" y="35.3">6</text>
<text x="235.5" y="32.8">7</text>
<text x="266" y="35.3">6</text>
<text x="266" y="32.8">7</text>
<text x="26.6" y="41.7">1</text>
<text x="35.5" y="41.7">2</text>
<text x="74.2" y="37.8">6</text>
<text x="74.2" y="40.4">7</text>
<text x="114.3" y="40.4">10</text>
<text x="114.3" y="37.8">11</text>
<text x="132.6" y="37.8">2</text>
<text x="132.6" y="40.4">3</text>
<text x="137.7" y="37.8">3</text>
<text x="137.7" y="40.4">4</text>
<text x="145.3" y="40.4">5</text>
<text x="145.3" y="37.8">6</text>
<text x="175.2" y="40.4">10</text>
<text x="175.2" y="37.8">11</text>
<text x="193.6" y="37.8">2</text>
<text x="193.6" y="40.4">3</text>
<text x="200" y="37.8">3</text>
<text x="200" y="40.4">4</text>
<text x="207.6" y="40.4">5</text>
<text x="207.6" y="37.8">6</text>
<text x="235.5" y="40.4">2</text>
<text x="235.5" y="37.8">4</text>
<text x="266" y="40.4">2</text>
<text x="266" y="37.8">4</text>
<text x="26.6" y="44.2">3</text>
<text x="26.6" y="46.7">5</text>
<text x="35.5" y="44.2">4</text>
<text x="35.5" y="46.7">6</text>
<text x="74.2" y="42.9">2</text>
<text x="74.2" y="45.5">3</text>
<text x="114.3" y="45.5">12</text>
<text x="132.6" y="42.9">4</text>
<text x="132.6" y="45.5">5</text>
<text x="137.7" y="42.9">1</text>
<text x="137.7" y="45.5">2</text>
<text x="145.3" y="45.5">7</text>
<text x="145.3" y="42.9">8</text>
<text x="175.2" y="45.5">12</text>
<text x="193.6" y="42.9">4</text>
<text x="193.6" y="45.5">5</text>
<text x="200" y="42.9">1</text>
<text x="200" y="45.5">2</text>
<text x="207.6" y="45.5">7</text>
<text x="207.6" y="42.9">8</text>
<text x="235.5" y="42.9">1</text>
<text x="235.5" y="45.5">9</text>
<text x="266" y="42.9">1</text>
<text x="266" y="45.5">9</text>
<text x="74.2" y="48">1</text>
<text x="114.3" y="48">13</text>
<text x="132.6" y="48">6</text>
<text x="132.6" y="50.5">7</text>
<text x="137.7" y="48">3</text>
<text x="137.7" y="50.5">4</text>
<text x="145.3" y="50.5">5</text>
<text x="145.3" y="48">6</text>
<text x="175.2" y="48">13</text>
<text x="193.6" y="48">6</text>
<text x="193.6" y="50.5">7</text>
<text x="200" y="48">3</text>
<text x="200" y="50.5">4</text>
<text x="207.6" y="50.5">5</text>
<text x="207.6" y="48">6</text>
<text x="234.9" y="48">10</text>
<text x="235.5" y="50.5">5</text>
<text x="248.2" y="48">3</text>
<text x="248.2" y="50.5">8</text>
<text x="265.4" y="48">10</text>
<text x="266" y="50.5">5</text>
<text x="278.7" y="48">3</text>
<text x="278.7" y="50.5">8</text>
<text x="60.7" y="57.9" transform="rotate(-90 60.7 57.9)">4</text>
<text x="132.6" y="55.6">9</text>
<text x="193.6" y="55.6">9</text>
<text x="124.2" y="60.4" transform="rotate(-90 124.2 60.4)">8</text>
<text x="185.2" y="60.4" transform="rotate(-90 185.2 60.4)">8</text>
<text x="206.3" y="79.8">1</text>
<text x="206.3" y="84.8">2</text>
<text x="205.5" y="106.1" transform="rotate(-90 205.5 106.1)">2</text>
<text x="198.7" y="109">3</text>
<text x="205.5" y="113.7" transform="rotate(-90 205.5 113.7)">1</text>
<text x="34" y="148" transform="rotate(-90 34 148)">2</text>
<text x="56.9" y="148" transform="rotate(-90 56.9 148)">2</text>
<text x="81" y="148" transform="rotate(-90 81 148)">2</text>
<text x="105.2" y="148" transform="rotate(-90 105.2 148)">2</text>
<text x="125.5" y="148" transform="rotate(-90 125.5 148)">2</text>
<text x="143.3" y="148" transform="rotate(-90 143.3 148)">2</text>
<text x="27.2" y="150.9">3</text>
<text x="34" y="155.6" transform="rotate(-90 34 155.6)">1</text>
<text x="50.1" y="150.9">3</text>
<text x="56.9" y="155.6" transform="rotate(-90 56.9 155.6)">1</text>
<text x="74.2" y="150.9">3</text>
<text x="81" y="155.6" transform="rotate(-90 81 155.6)">1</text>
<text x="98.4" y="150.9">3</text>
<text x="105.2" y="155.6" transform="rotate(-90 105.2 155.6)">1</text>
<text x="118.7" y="150.9">3</text>
<text x="125.5" y="155.6" transform="rotate(-90 125.5 155.6)">1</text>
<text x="136.5" y="150.9">3</text>
<text x="143.3" y="155.6" transform="rotate(-90 143.3 155.6)">1</text>
<text x="26.4" y="176.6" transform="rotate(-90 26.4 176.6)">9</text>
<text x="29" y="176.6" transform="rotate(-90 29 176.6)">8</text>
<text x="31.5" y="176.6" transform="rotate(-90 31.5 176.6)">7</text>
<text x="34" y="176.6" transform="rotate(-90 34 176.6)">6</text>
<text x="36.6" y="176.6" transform="rotate(-90 36.6 176.6)">5</text>
<text x="39.1" y="176.6" transform="rotate(-90 39.1 176.6)">4</text>
<text x="41.7" y="176.6" transform="rotate(-90 41.7 176.6)">3</text>
<text x="44.2" y="176.6" transform="rotate(-90 44.2 176.6)">2</text>
<text x="44.2" y="184.9" transform="rotate(-90 44.2 184.9)">1</text>
</g>
<g font-size="1.3" fill="#0f0f0f">
<text x="80" y="35.2">SER</text>
<text x="104.1" y="32.7">SER</text>
<text x="149.9" y="32.7">BUS0</text>
<text x="149.9" y="35.2">BUS1</text>
<text x="163.8" y="32.7">DS_SER</text>
<text x="213.4" y="35.2">BASE1</text>
<text x="213.4" y="32.7">BASE0</text>
<text x="227.3" y="35.2">BUS1</text>
<text x="227.3" y="32.7">BUS0</text>
<text x="257.8" y="32.7">BUS0</text>
<text x="257.8" y="35.2">BUS1</text>
<text x="80" y="40.3">LATCH</text>
<text x="80" y="37.8">CLK</text>
<text x="104.1" y="37.8">CLK</text>
<text x="149.9" y="40.3">BUS3</text>
<text x="149.9" y="37.8">BUS2</text>
<text x="163.8" y="37.8">CLK</text>
<text x="213.4" y="40.3">BASE3</text>
<text x="213.4" y="37.8">BASE2</text>
<text x="227.3" y="37.8">BUS2</text>
<text x="227.3" y="40.3">BUS3</text>
<text x="257.8" y="40.3">BUS3</text>
<text x="257.8" y="37.8">BUS2</text>
<text x="80" y="42.8">BTN_ADC</text>
<text x="91.4" y="45.4">BUZZ</text>
<text x="104.1" y="45.4">LATCH</text>
<text x="149.9" y="42.8">BUS4</text>
<text x="149.9" y="45.4">BUS5</text>
<text x="149.9" y="47.9">BUS6</text>
<text x="163.8" y="45.4">LATCH</text>
<text x="213.4" y="45.4">DIG1</text>
<text x="213.4" y="42.8">DIG0</text>
<text x="227.3" y="42.8">BUS4</text>
<text x="227.3" y="47.9">BUS6</text>
<text x="227.3" y="45.4">BUS5</text>
<text x="257.8" y="45.4">BUS5</text>
<text x="257.8" y="42.8">BUS4</text>
<text x="257.8" y="47.9">BUS6</text>
<text x="149.9" y="50.5">BUS7</text>
<text x="227.3" y="50.5">BUS7</text>
<text x="257.8" y="50.5">BUS7</text>
<text x="138.4" y="55.5">DS_SER</text>
<text x="226.1" y="56.8">DIG0_CATH</text>
<text x="256.5" y="56.8">DIG1_CATH</text>
<text x="228.6" y="83.5">BTN_ADC</text>
<text x="26.7" y="97.4">BUS0</text>
<text x="44.4" y="97.4">BUS1</text>
<text x="62.2" y="97.4">BUS2</text>
<text x="80" y="97.4">BUS3</text>
<text x="97.8" y="97.4">BUS4</text>
<text x="36.8" y="103.8">ROW0</text>
<text x="54.6" y="103.8">ROW0</text>
<text x="72.4" y="103.8">ROW0</text>
<text x="90.2" y="103.8">ROW0</text>
<text x="107.9" y="103.8">ROW0</text>
<text x="36.8" y="112.7">ROW1</text>
<text x="54.6" y="112.7">ROW1</text>
<text x="72.4" y="112.7">ROW1</text>
<text x="90.2" y="112.7">ROW1</text>
<text x="107.9" y="112.7">ROW1</text>
<text x="189.2" y="108.9">BUZZ</text>
<text x="36.8" y="122.8">ROW2</text>
<text x="54.6" y="122.8">ROW2</text>
<text x="72.4" y="122.8">ROW2</text>
<text x="90.2" y="122.8">ROW2</text>
<text x="107.9" y="122.8">ROW2</text>
<text x="36.8" y="133">ROW3</text>
<text x="54.6" y="133">ROW3</text>
<text x="72.4" y="133">ROW3</text>
<text x="90.2" y="133">ROW3</text>
<text x="107.9" y="133">ROW3</text>
<text x="34.3" y="143.2">ROW0</text>
<text x="57.1" y="143.2">ROW1</text>
<text x="81.3" y="143.2">ROW2</text>
<text x="105.4" y="143.2">ROW3</text>
<text x="125.7" y="140.6">DIG0_CATH</text>
<text x="143.5" y="140.6">DIG1_CATH</text>
<text x="19" y="150.8">BASE0</text>
<text x="41.9" y="150.8">BASE1</text>
<text x="66" y="150.8">BASE2</text>
<text x="90.2" y="150.8">BASE3</text>
<text x="110.5" y="150.8">DIG0</text>
<text x="129.5" y="150.8">DIG1</text>
</g>
<g font-size=".5" fill="#840000">
<text x="242.5" y="35.5">A</text>
<text x="272.9" y="35.5">A</text>
<text x="239.7" y="39.3">E</text>
<text x="239.9" y="36.3">F</text>
<text x="241.9" y="40.1">D</text>
<text x="242.2" y="37">G</text>
<text x="244.5" y="39.3">C</text>
<text x="244.7" y="36.3">B</text>
<text x="245.5" y="40.8">DP</text>
<text x="270.1" y="39.3">E</text>
<text x="270.4" y="36.3">F</text>
<text x="272.4" y="40.1">D</text>
<text x="272.7" y="37">G</text>
<text x="274.9" y="39.3">C</text>
<text x="275.2" y="36.3">B</text>
<text x="276" y="40.8">DP</text>
</g>
</svg>
